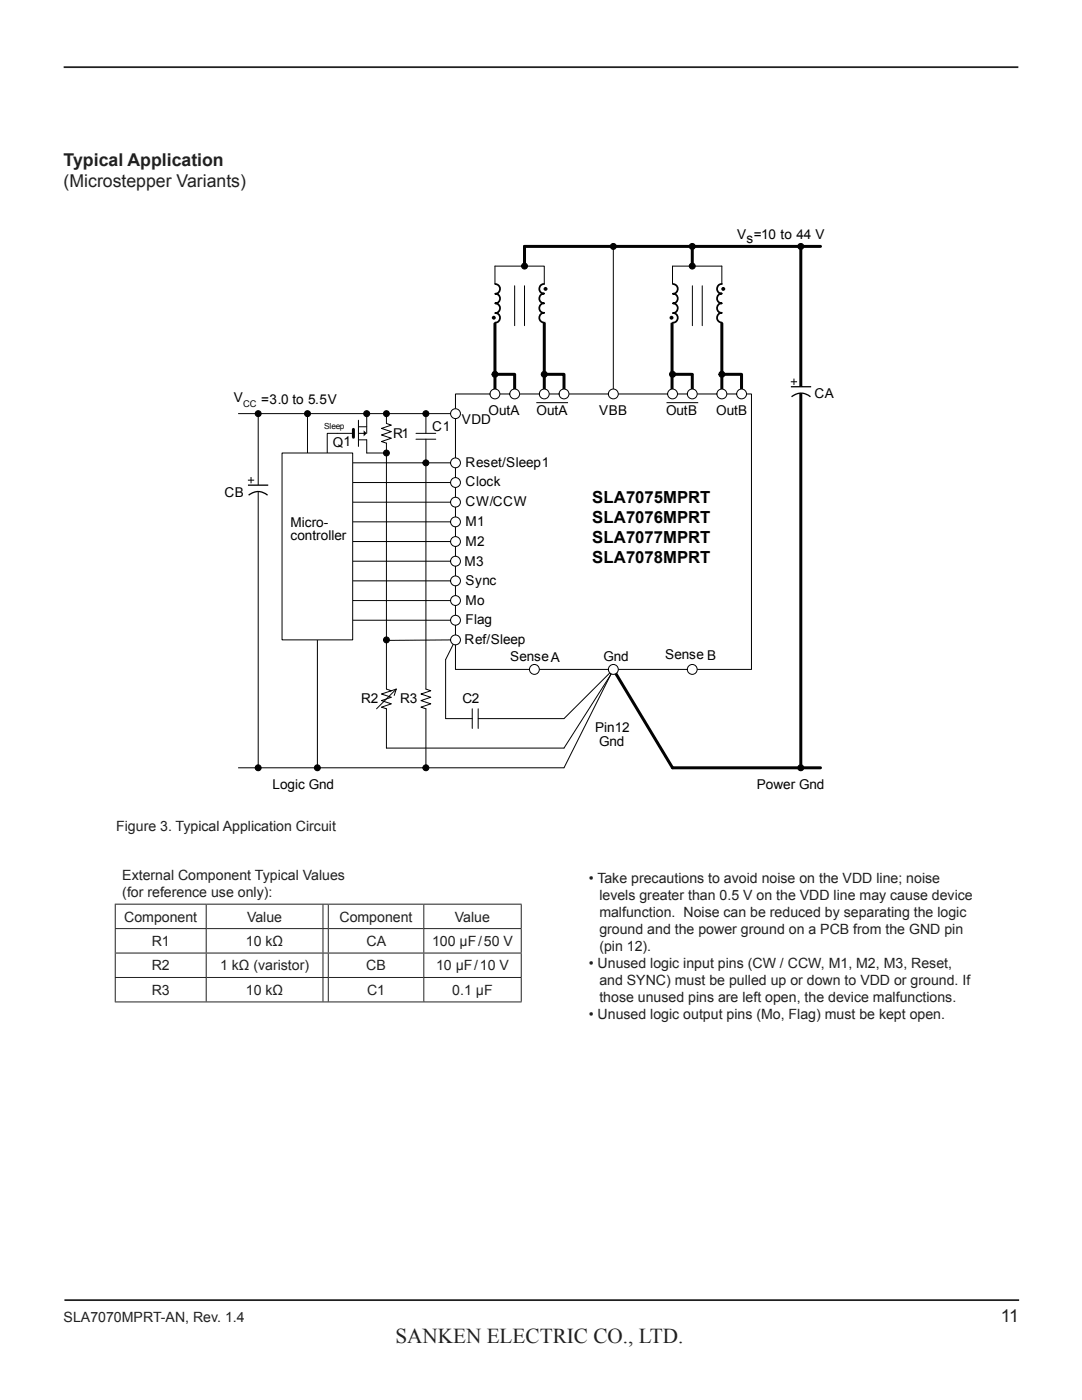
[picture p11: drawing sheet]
<svg xmlns="http://www.w3.org/2000/svg" width="216mm" height="279mm" viewBox="0 0 216 279" stroke-linecap="round" stroke-linejoin="round" font-family="sans-serif">
<path d="M12.7 13.4h190.5M12.9 259.5h190.5" fill="none" stroke="#231f20" stroke-width=".35"/>
<path d="M90.9 78.6h59v55h-59zM47.6 82.5h43.3M69.2 92.4h21.7M71.5 86.5h1.2M71.5 85.2h1.7M73.2 90.4h3.9M77.1 82.5v2l1 .3-2 .7 2 .6-2 .7 2 .7-2 .6 1 .3v49.1l1 .4-2 .6 2 .7-2 .6 2 .7-2 .6 1 .4M77.8 137.9l1.3-.4-.4 1.3M79.1 137.5l-4 4M90.9 127.7l-13.8 .1" fill="none" stroke="#010202" stroke-width=".2"/>
<path d="M72.6 85.9l.6 .6-.6 .6z" fill="#010202"/>
<path d="M61.4 82.5v7.9M69.2 96.3h21.7M70.5 86.5h-5.2v3.9M71.5 83.9v5.2M71.5 87.8h1.7v2.6M73.2 82.5v4M69.2 104.1h21.7M69.2 100.2h21.7M77.1 141.5v7.8" fill="none" stroke="#010202" stroke-width=".2"/>
<path d="M70.5 85.7v1.6M122.4 133.6l11.8 19.6" fill="none" stroke="#010202" stroke-width=".6"/>
<circle cx="77.1" cy="82.6" r=".59" fill="#010202"/>
<circle cx="77.1" cy="82.6" r=".59" fill="none" stroke="#010202" stroke-width=".2"/>
<circle cx="73.2" cy="82.6" r=".59" fill="#010202"/>
<circle cx="73.2" cy="82.6" r=".59" fill="none" stroke="#010202" stroke-width=".2"/>
<circle cx="77.1" cy="90.4" r=".59" fill="#010202"/>
<circle cx="77.1" cy="90.4" r=".59" fill="none" stroke="#010202" stroke-width=".2"/>
<circle cx="77.1" cy="127.7" r=".59" fill="#010202"/>
<circle cx="77.1" cy="127.7" r=".59" fill="none" stroke="#010202" stroke-width=".2"/>
<circle cx="61.4" cy="82.6" r=".59" fill="#010202"/>
<g fill="none" stroke="#010202" stroke-width=".2">
<path d="M98.8 57v-3.9h9.8v3.9M122.4 49.2v29.4M134.2 57v-3.9h9.8v3.9"/>
<circle cx="61.4" cy="82.6" r=".59"/>
</g>
<path d="M138.1 49.2v3.9M163.7 49.2h-59v3.9M98.8 64.6v14M108.6 64.4v14.2M134.1 64.6v14M144 64.6v14" fill="none" stroke="#010202" stroke-width=".6"/>
<circle cx="104.7" cy="53.1" r=".59" fill="#010202"/>
<circle cx="104.7" cy="53.1" r=".59" fill="none" stroke="#010202" stroke-width=".2"/>
<circle cx="122.4" cy="49.2" r=".59" fill="#010202"/>
<circle cx="122.4" cy="49.2" r=".59" fill="none" stroke="#010202" stroke-width=".2"/>
<circle cx="138.1" cy="49.2" r=".59" fill="#010202"/>
<circle cx="138.1" cy="49.2" r=".59" fill="none" stroke="#010202" stroke-width=".2"/>
<circle cx="138.1" cy="53.1" r=".59" fill="#010202"/>
<circle cx="138.1" cy="53.1" r=".59" fill="none" stroke="#010202" stroke-width=".2"/>
<circle cx="90.9" cy="104.2" r=".98" fill="#fff"/>
<circle cx="90.9" cy="104.2" r=".98" fill="none" stroke="#010202" stroke-width=".2"/>
<circle cx="90.9" cy="100.2" r=".98" fill="#fff"/>
<circle cx="90.9" cy="100.2" r=".98" fill="none" stroke="#010202" stroke-width=".2"/>
<circle cx="90.9" cy="96.3" r=".98" fill="#fff"/>
<circle cx="90.9" cy="96.3" r=".98" fill="none" stroke="#010202" stroke-width=".2"/>
<circle cx="90.9" cy="92.4" r=".98" fill="#fff"/>
<circle cx="90.9" cy="92.4" r=".98" fill="none" stroke="#010202" stroke-width=".2"/>
<circle cx="90.9" cy="82.6" r=".98" fill="#fff"/>
<circle cx="90.9" cy="82.6" r=".98" fill="none" stroke="#010202" stroke-width=".2"/>
<circle cx="122.4" cy="78.6" r=".99" fill="#fff"/>
<circle cx="122.4" cy="78.6" r=".99" fill="none" stroke="#010202" stroke-width=".2"/>
<circle cx="108.6" cy="78.6" r=".99" fill="#fff"/>
<circle cx="108.6" cy="78.6" r=".99" fill="none" stroke="#010202" stroke-width=".2"/>
<circle cx="98.8" cy="78.6" r=".99" fill="#fff"/>
<circle cx="98.8" cy="78.6" r=".99" fill="none" stroke="#010202" stroke-width=".2"/>
<circle cx="144" cy="78.6" r=".99" fill="#fff"/>
<circle cx="144" cy="78.6" r=".99" fill="none" stroke="#010202" stroke-width=".2"/>
<circle cx="134.2" cy="78.6" r=".98" fill="#fff"/>
<g fill="none" stroke="#010202" stroke-width=".2">
<path d="M51.5 82.5v14.6M51.5 98.3v54.9M63.3 127.7v25.5"/>
<circle cx="134.2" cy="78.6" r=".98"/>
</g>
<path d="M107 80.4h6.3M133 80.4h6.3" fill="none" stroke="#010202" stroke-width=".21"/>
<circle cx="51.5" cy="82.6" r=".59" fill="#010202"/>
<circle cx="51.5" cy="82.6" r=".59" fill="none" stroke="#010202" stroke-width=".2"/>
<path d="M159.8 49.2v28.2M159.8 78.6v74.6" fill="none" stroke="#010202" stroke-width=".6"/>
<circle cx="159.8" cy="49.2" r=".59" fill="#010202"/>
<g fill="none" stroke="#010202" stroke-width=".2">
<path d="M77.1 149.3h35.4"/>
<circle cx="159.8" cy="49.2" r=".59"/>
</g>
<path d="M134.2 153.2h29.5" fill="none" stroke="#010202" stroke-width=".6"/>
<circle cx="63.3" cy="153.2" r=".59" fill="#010202"/>
<g fill="none" stroke="#010202" stroke-width=".2">
<path d="M47.6 153.2h64.9"/>
<circle cx="63.3" cy="153.2" r=".59"/>
</g>
<circle cx="159.8" cy="153.2" r=".59" fill="#010202"/>
<circle cx="159.8" cy="153.2" r=".59" fill="none" stroke="#010202" stroke-width=".2"/>
<circle cx="51.5" cy="153.2" r=".59" fill="#010202"/>
<circle cx="51.5" cy="153.2" r=".59" fill="none" stroke="#010202" stroke-width=".2"/>
<path d="M98.8 74.7h3.9v3.9M108.6 74.7h3.9v3.9M134.1 74.7h3.9M138.1 74.7v3.9M144 74.7h4v3.9" fill="none" stroke="#010202" stroke-width=".6"/>
<circle cx="148" cy="78.6" r=".98" fill="#fff"/>
<circle cx="148" cy="78.6" r=".98" fill="none" stroke="#010202" stroke-width=".2"/>
<circle cx="138.1" cy="78.6" r=".98" fill="#fff"/>
<circle cx="138.1" cy="78.6" r=".98" fill="none" stroke="#010202" stroke-width=".2"/>
<circle cx="112.5" cy="78.6" r=".98" fill="#fff"/>
<circle cx="112.5" cy="78.6" r=".98" fill="none" stroke="#010202" stroke-width=".2"/>
<circle cx="102.7" cy="78.6" r=".98" fill="#fff"/>
<circle cx="102.7" cy="78.6" r=".98" fill="none" stroke="#010202" stroke-width=".2"/>
<circle cx="144" cy="74.7" r=".59" fill="#010202"/>
<circle cx="144" cy="74.7" r=".59" fill="none" stroke="#010202" stroke-width=".2"/>
<circle cx="134.2" cy="74.7" r=".59" fill="#010202"/>
<circle cx="134.2" cy="74.7" r=".59" fill="none" stroke="#010202" stroke-width=".2"/>
<circle cx="108.6" cy="74.7" r=".59" fill="#010202"/>
<circle cx="108.6" cy="74.7" r=".59" fill="none" stroke="#010202" stroke-width=".2"/>
<circle cx="98.8" cy="74.7" r=".59" fill="#010202"/>
<g fill="none" stroke="#010202" stroke-width=".2">
<path d="M69.2 108.1h21.7M69.2 119.9h21.7M69.2 115.9h21.7M69.2 112h21.7"/>
<circle cx="98.8" cy="74.7" r=".59"/>
</g>
<circle cx="90.9" cy="119.9" r=".98" fill="#fff"/>
<circle cx="90.9" cy="119.9" r=".98" fill="none" stroke="#010202" stroke-width=".2"/>
<circle cx="90.9" cy="115.9" r=".98" fill="#fff"/>
<circle cx="90.9" cy="115.9" r=".98" fill="none" stroke="#010202" stroke-width=".2"/>
<circle cx="90.9" cy="112" r=".98" fill="#fff"/>
<circle cx="90.9" cy="112" r=".98" fill="none" stroke="#010202" stroke-width=".2"/>
<circle cx="90.9" cy="108.1" r=".98" fill="#fff"/>
<g fill="none" stroke="#010202" stroke-width=".2">
<path d="M83 86.5h4M83 87.7h4M85 87.7v49.8l1 .4-2 .6 2 .7-2 .6 2 .7-2 .6 1 .4v11.7M85 82.5v4"/>
<circle cx="90.9" cy="108.1" r=".98"/>
</g>
<circle cx="85" cy="82.6" r=".59" fill="#010202"/>
<circle cx="85" cy="82.6" r=".59" fill="none" stroke="#010202" stroke-width=".2"/>
<circle cx="85" cy="92.4" r=".59" fill="#010202"/>
<circle cx="85" cy="92.4" r=".59" fill="none" stroke="#010202" stroke-width=".2"/>
<circle cx="85" cy="153.2" r=".59" fill="#010202"/>
<g fill="none" stroke="#010202" stroke-width=".2">
<path d="M90.9 127.7l-2 3.9v11.8h5.3M94.2 141.5v3.9M95.4 141.5v3.9"/>
<circle cx="85" cy="153.2" r=".59"/>
</g>
<circle cx="90.9" cy="127.7" r=".98" fill="#fff"/>
<g fill="none" stroke="#010202" stroke-width=".2">
<path d="M122.5 133.6l-10 15.7M95.4 143.4h17.1l9.9-9.8-9.9 19.6"/>
<circle cx="90.9" cy="127.7" r=".98"/>
</g>
<circle cx="122.4" cy="133.6" r=".99" fill="#fff"/>
<circle cx="122.4" cy="133.6" r=".99" fill="none" stroke="#010202" stroke-width=".2"/>
<circle cx="106.6" cy="133.6" r=".99" fill="#fff"/>
<circle cx="106.6" cy="133.6" r=".99" fill="none" stroke="#010202" stroke-width=".2"/>
<circle cx="138.1" cy="133.6" r=".99" fill="#fff"/>
<g fill="none" stroke="#010202" stroke-width=".2">
<path d="M69.2 123.8h21.7"/>
<circle cx="138.1" cy="133.6" r=".99"/>
</g>
<circle cx="90.9" cy="123.8" r=".98" fill="#fff"/>
<g fill="none" stroke="#010202" stroke-width=".2">
<path d="M49.6 95.8h1M50.1 95.3v1.1"/>
<circle cx="90.9" cy="123.8" r=".98"/>
</g>
<path d="M49.6 96.8h3.8v2a2.83 2.83 0 0 0-3.8 0z" fill="#fff"/>
<path d="M49.6 98.8a2.83 2.83 0 0 1 3.8 0M49.6 96.8h3.8" fill="none" stroke="#010202" stroke-width=".26"/>
<path d="M157.9 76.2h1.1M158.4 75.7v1" fill="none" stroke="#010202" stroke-width=".2"/>
<path d="M157.9 77.2h3.8v2a2.83 2.83 0 0 0-3.8 0z" fill="#fff"/>
<path d="M157.9 79.2a2.83 2.83 0 0 1 3.8 0M157.9 77.2h3.8" fill="none" stroke="#010202" stroke-width=".26"/>
<path d="M102.7 57v8M104.7 57v8" fill="none" stroke="#010202" stroke-width=".2"/>
<g fill="#fff">
<path d="M98.7 56.9h.3v7.3h-.4z"/>
<path d="M98.9 57l-.1 7zM98.5 56.7h.7v7.7h-.7z"/>
</g>
<path d="M98.8 56.7a.97 .97 0 0 1 1 1 .97 .97 0 0 1-1 .9 .95 .95 0 0 1 1 1 .95 .95 0 0 1-1 .9 .98 .98 0 0 1 1 1 .98 .98 0 0 1-1 1 .95 .95 0 0 1 1 .9 .95 .95 0 0 1-1 1" fill="none" stroke="#010202" stroke-width=".35"/>
<circle cx="98.5" cy="63.4" r=".39" fill="#010202"/>
<g fill="#fff">
<path d="M108.4 56.9h.3v7.3h-.3z"/>
<path d="M108.6 57l-.1 7zM108.2 56.7h.7v7.7h-.7z"/>
</g>
<path d="M108.6 56.7a.95 .95 0 0 0-1 .9 .95 .95 0 0 0 1 1 .98 .98 0 0 0-1 1 .98 .98 0 0 0 1 .9 .95 .95 0 0 0-1 1 .95 .95 0 0 0 1 .9 .97 .97 0 0 0-1 1 .97 .97 0 0 0 1 1" fill="none" stroke="#010202" stroke-width=".35"/>
<circle cx="108.9" cy="57.7" r=".39" fill="#010202"/>
<path d="M138.2 57v8M140.1 57v8" fill="none" stroke="#010202" stroke-width=".2"/>
<g fill="#fff">
<path d="M134.1 56.9h.4v7.3h-.4z"/>
<path d="M134.3 57v7zM134 56.7h.7l-.1 7.7h-.7z"/>
</g>
<path d="M134.3 56.7a.97 .97 0 0 1 .9 1 .97 .97 0 0 1-.9 .9 .95 .95 0 0 1 .9 1 .95 .95 0 0 1-.9 .9 .98 .98 0 0 1 .9 1 .98 .98 0 0 1-.9 1 .95 .95 0 0 1 .9 .9 .95 .95 0 0 1-.9 1" fill="none" stroke="#010202" stroke-width=".35"/>
<circle cx="134" cy="63.4" r=".39" fill="#010202"/>
<g fill="#fff">
<path d="M143.8 56.9h.4v7.3h-.4z"/>
<path d="M144 57v7zM143.7 56.7h.7v7.7h-.8z"/>
</g>
<path d="M144.1 56.7a.95 .95 0 0 0-1 .9 .95 .95 0 0 0 1 1 .98 .98 0 0 0-1 1 .98 .98 0 0 0 1 .9 .95 .95 0 0 0-1 1 .95 .95 0 0 0 1 .9 .97 .97 0 0 0-1 1 .97 .97 0 0 0 1 1" fill="none" stroke="#010202" stroke-width=".35"/>
<circle cx="144.3" cy="57.7" r=".39" fill="#010202"/>
<path d="M56.3 90.4h14.1v37.3h-14.1z" fill="#fff"/>
<path d="M56.3 90.4h14.1v37.3h-14.1z" fill="none" stroke="#010202" stroke-width=".2"/>
<g fill="none" stroke="#231f20" stroke-width=".2">
<path d="M22.9 200h81.2M22.9 185.3h81.2M22.9 190.2h81.2M22.9 195.1h81.2M22.9 180.4h81.2M23 185.4v4.7M23 190.3v4.7M23 195.2v4.7M23 180.5v4.7M41.1 185.4v4.7M41.1 190.3v4.7M41.1 195.2v4.7"/>
<path d="M41.1 180.5v4.7M64.4 180.5v4.7M64.4 185.4v4.7M64.4 190.3v4.7M64.4 195.2v4.7M65.5 180.5v4.7M65.5 185.4v4.7M65.5 190.3v4.7M65.5 195.2v4.7M84.6 180.5v4.7M84.6 185.4v4.7M84.6 190.3v4.7"/>
<path d="M84.6 195.2v4.7M104 180.5v4.7M104 185.4v4.7M104 190.3v4.7M104 195.2v4.7"/>
</g>
<text font-size="4.2" fill="#231f20" x="78.9" y="267.9">SANKEN ELECTRIC CO., LTD.</text>
<g font-size="3.5" fill="#231f20">
<text x="12.7" y="33">Typical Application</text>
<text x="12.7" y="37.3">(Microstepper Variants)</text>
<text x="199.7" y="263.8">11</text>
</g>
<g font-size="3.3" fill="#010202">
<text x="118.1" y="100.5">SLA7075MPRT</text>
<text x="118.1" y="104.4">SLA7076MPRT</text>
<text x="118.1" y="108.4">SLA7077MPRT</text>
<text x="118.1" y="112.4">SLA7078MPRT</text>
</g>
<g font-size="2.8" fill="#231f20">
<text x="23.2" y="165.9">Figure 3. Typical Application Circuit</text>
<text x="24.4" y="175.6">External Component Typical Values</text>
<text x="24.4" y="179">(for reference use only):</text>
<text x="117.5" y="176.2">• Take precautions to avoid noise on the VDD line; noise</text>
<text x="119.6" y="179.6">levels greater than 0.5 V on the VDD line may cause device</text>
<text x="24.8" y="183.9">Component</text>
<text x="49.3" y="183.9">Value</text>
<text x="67.7" y="183.9">Component</text>
<text x="90.8" y="183.9">Value</text>
<text x="119.6" y="183">malfunction. Noise can be reduced by separating the logic</text>
<text x="30.3" y="188.8">R1</text>
<text x="49.1" y="188.8">10 kΩ</text>
<text x="73.2" y="188.8">CA</text>
<text x="86.2" y="188.8">100 μF / 50 V</text>
<text x="119.6" y="186.4">ground and the power ground on a PCB from the GND pin</text>
<text x="119.6" y="189.7">(pin 12).</text>
<text x="30.3" y="193.7">R2</text>
<text x="43.9" y="193.7">1 kΩ (varistor)</text>
<text x="73.1" y="193.7">CB</text>
<text x="87" y="193.7">10 μF / 10 V</text>
<text x="117.5" y="193.1">• Unused logic input pins (CW / CCW, M1, M2, M3, Reset,</text>
<text x="119.6" y="196.5">and SYNC) must be pulled up or down to VDD or ground. If</text>
<text x="30.3" y="198.5">R3</text>
<text x="49.1" y="198.5">10 kΩ</text>
<text x="73.2" y="198.5">C1</text>
<text x="90.3" y="198.5">0.1 μF</text>
<text x="117.5" y="203.3">• Unused logic output pins (Mo, Flag) must be kept open.</text>
<text x="119.6" y="199.9">those unused pins are left open, the device malfunctions.</text>
<text x="12.7" y="263.8">SLA7070MPRT-AN, Rev. 1.4</text>
</g>
<g font-size="2.7" fill="#010202">
<text x="147.1" y="47.7">V =10 to 44 V</text>
<text x="149" y="48.4">s</text>
<text x="46.7" y="80.2">V</text>
<text x="52.1" y="80.7">=3.0 to 5.5V</text>
<text x="97.5" y="82.8">OutA</text>
<text x="107.1" y="82.8">OutA</text>
<text x="119.6" y="82.8">VBB</text>
<text x="132.9" y="82.8">OutB</text>
<text x="142.9" y="82.8">OutB</text>
<text x="162.5" y="79.4">CA</text>
<text x="66.4" y="89.2">Q1</text>
<text x="78.5" y="87.3">R1</text>
<text x="86.2" y="86.1">C1</text>
<text x="92.2" y="84.6">VDD</text>
<text x="92.9" y="93.1">Reset/Sleep1</text>
<text x="44.8" y="99.2">CB</text>
<text x="92.9" y="97.1">Clock</text>
<text x="92.9" y="101">CW/CCW</text>
<text x="58" y="105.1">Micro-</text>
<text x="58" y="107.8">controller</text>
<text x="92.9" y="105">M1</text>
<text x="92.7" y="112.9">M3</text>
<text x="92.9" y="108.9">M2</text>
<text x="92.9" y="116.8">Sync</text>
<text x="92.9" y="120.8">Mo</text>
<text x="92.9" y="124.5">Flag</text>
<text x="92.7" y="128.5">Ref/Sleep</text>
<text x="101.8" y="131.8">SenseA</text>
<text x="120.4" y="131.9">Gnd</text>
<text x="132.7" y="131.6">Sense B</text>
<text x="72.1" y="140.3">R2</text>
<text x="79.8" y="140.3">R3</text>
<text x="92.3" y="140.3">C2</text>
<text x="118.7" y="146">Pin12</text>
<text x="119.6" y="148.8">Gnd</text>
<text x="54.4" y="157.6">Logic Gnd</text>
<text x="151" y="157.6">Power Gnd</text>
</g>
<text font-size="1.9" fill="#010202" x="48.5" y="81.3">CC</text>
<text font-size="1.7" fill="#010202" x="64.7" y="85.6">Sleep</text>
</svg>
